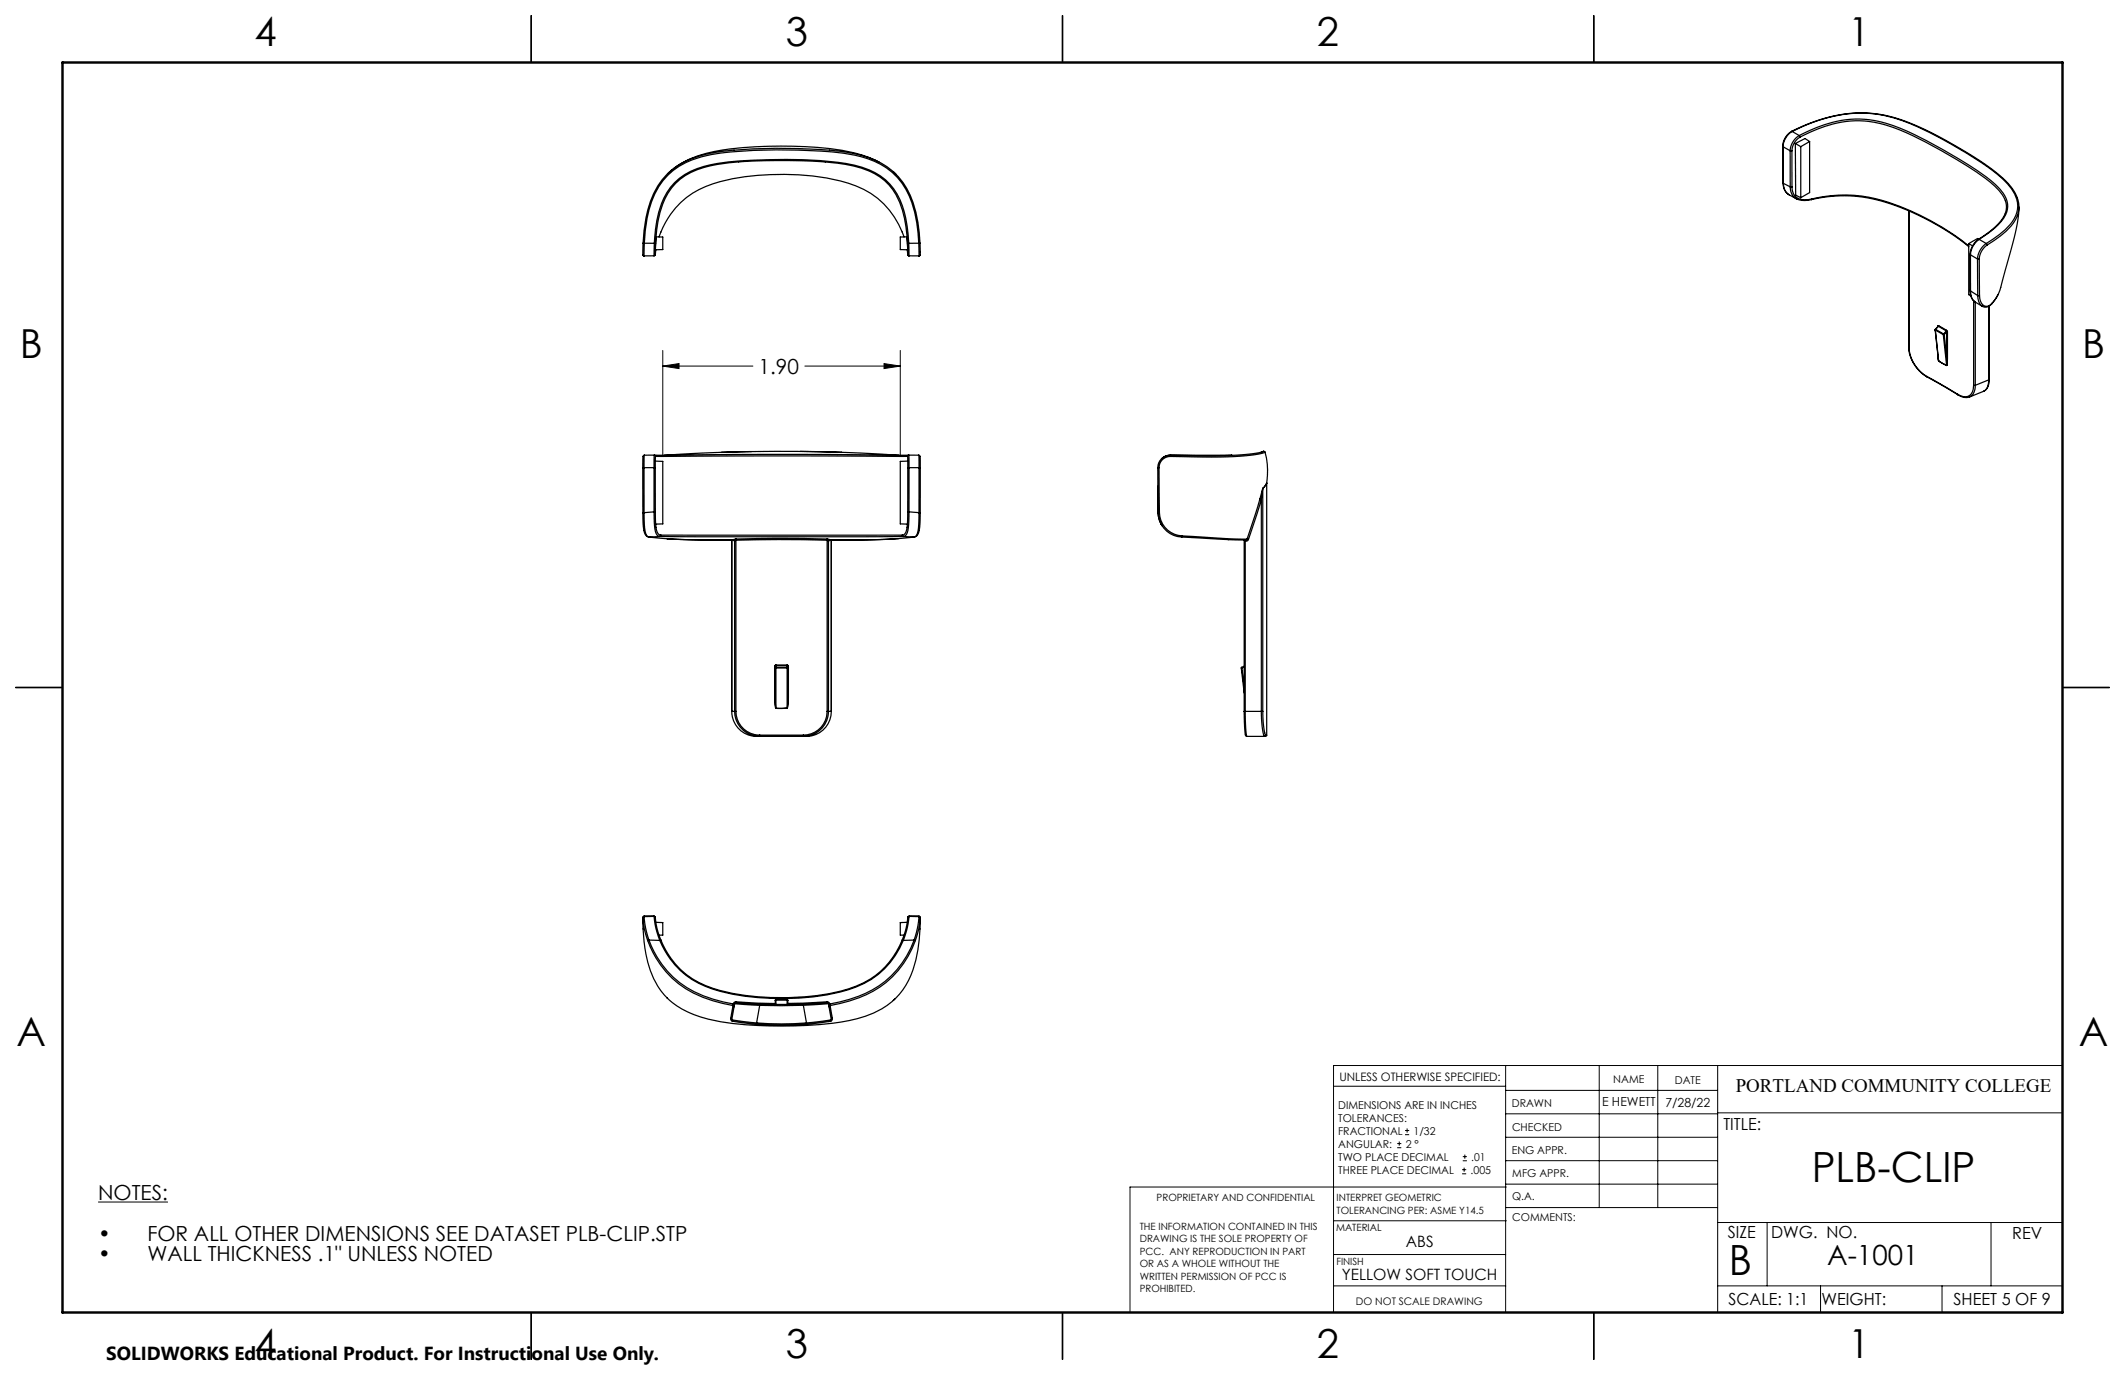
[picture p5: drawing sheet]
<svg xmlns="http://www.w3.org/2000/svg" width="432mm" height="279mm" viewBox="0 0 432 279" stroke-linecap="round" stroke-linejoin="round" font-family="sans-serif">
<g fill="none" stroke="#000" stroke-width=".2">
<path d="M134.7 74.4l3.3-.5v1zM134.7 71.2v21.3M134.7 74.4h18.3M163.5 74.4h19.4M179.6 73.9l3.3 .5-3.3 .5zM182.9 71.2v21.3M305.9 216.5v50.2M325 216.5v28.9M336.9 216.5v28.9M349 216.5v50.2M419.1 216.5h-148.1v50.2M271 220.7h34.9"/>
<path d="M283.9 233.2h.8M283.9 232.4h.8M284.3 232v.8M285.5 230.6h.8M285.5 229.7h.8M285.9 229.3v.8M297.1 238.5h.8M297.1 237.7h.8M297.2 235.9h.9M297.2 235h.9M297.5 237.3v.8M297.7 234.6v.8"/>
<path d="M305.9 235.9h43.1M305.9 231.1h43.1M305.9 226.3h43.1M305.9 221.6h43.1M349 226.1h70.1M19.9 244.3h14.2M271 254.9h34.9M271 248.1h35.1M305.9 240.6h43.1M306.1 245.4h42.9M306.1 241.2h-76.5v25.5M349 248.4h70.1"/>
<path d="M359.1 248.4v12.9M404.6 248.4v12.9M271 261.3h34.9M349 261.3h70.1M369.9 261.3v5.4M394.6 261.3v5.4"/>
</g>
<g fill="none" stroke="#000" stroke-width=".25">
<path d="M107.9 3.2v9.5M215.9 3.2v9.5M323.8 3.2v9.5M136.6 34.5l-.8 .7M178.7 33a26.7 26.7 0 0 0-10.1-2.8 87.8 87.8 0 0 0-23.5 .6 18.9 18.9 0 0 0-8.3 3.5M181.6 34.9l.5 .5M362.2 29.7l.1 .1M362.2 29.7l.1 7.4M362.3 37.1l.1 .1M362.3 37.1h.1M362.3 37.1a2.81 2.81 0 0 0 1 2.3M362.3 29.8l1.5 .8"/>
<path d="M362.3 29.8l.1 7.4M362.4 37.2a2.5 2.5 0 0 0 1.4 2.5l1.2 .7M362.4 37.2l1.4 .8M363.3 39.4l.3 .2M363.8 30.6h.3M363.8 30.6v7.4M363.8 38a2.71 2.71 0 0 0 3.3 2.7l1-.1M363.8 38h.3M364 26.7a28.6 28.6 0 0 1 19.7-3.1 49.9 49.9 0 0 1 13.9 6.2 40.3 40.3 0 0 1 11 8.1l.7 1.1 .6 1.1M364.1 26.7h.1M364.1 26.7a3.7 3.7 0 0 0-1.9 3M364.1 30.6v7.4"/>
<path d="M364.1 38a2.5 2.5 0 0 0 3.3 2.6l.7-.2M364.2 26.7a28.2 28.2 0 0 1 17.8-3.4 44.6 44.6 0 0 1 14.4 6 47.7 47.7 0 0 1 11.6 8.1 6 6 0 0 1 1.8 5.8l-.2 .6a11.1 11.1 0 0 1-4.6 4.8l-1.4 .9M364.2 26.7l1.4 .8M364.2 26.7a3.8 3.8 0 0 0-1.9 3.1M364.8 29.2l.1 10.5 1 .5M364.8 29.2l1.1 .6M365.6 27.5l.2 .4M365.6 27.5a23.7 23.7 0 0 1 14.2-3.2 33.5 33.5 0 0 1 11.7 4.3l3.2 1.7a52 52 0 0 1 11.6 8.1 4.5 4.5 0 0 1 .3 6.6l-2 1.9-2.4 1.7M365.6 27.5a3.8 3.8 0 0 0-1.8 3.1M365.8 27.9a3.4 3.4 0 0 0-1.7 2.7M365.8 27.9a23.2 23.2 0 0 1 14-3.2 33.5 33.5 0 0 1 11.6 4.2l3.2 1.8a51 51 0 0 1 11.6 8 4.4 4.4 0 0 1 1.3 4.6M365.9 29.8v10.4"/>
<path d="M367.7 28.8l-.9-.7-2 1.1M367.7 28.8l-1.8 1M367.7 28.8v10.3l-1.8 1.1M130.6 51.7l.3 .3M130.7 49.4a22.4 22.4 0 0 1 3.8-12.9 15.4 15.4 0 0 1 10-5.4 102.6 102.6 0 0 1 29.2 .1 14.7 14.7 0 0 1 12.4 11.9l.4 2.1 .4 4.2M130.7 49.4h.2M130.7 49.4l-.1 2.3 .3 .3M130.9 49.4a22 22 0 0 1 3.8-12.7 15.1 15.1 0 0 1 9.8-5.3 104.6 104.6 0 0 1 29.1 .1 14.3 14.3 0 0 1 11.7 9.7 29.3 29.3 0 0 1 1.4 8.2M130.9 49.4h2.1M130.9 49.4v2.6M132.9 52h-2M133 49.4h.2"/>
<path d="M133 49.4a19.9 19.9 0 0 1 3.3-11.4 14.3 14.3 0 0 1 9.5-4.8 106.8 106.8 0 0 1 26.1 0 13.8 13.8 0 0 1 9.7 5.2 20.4 20.4 0 0 1 3.1 11M133 49.4l-.1 2.6M133.2 51.7l-.3 .3M133.2 51.6v.1M133.2 51.7l-.1 .2M133.2 51.7h.1M133.2 49.4a19.9 19.9 0 0 1 3.3-11.2 14.1 14.1 0 0 1 9.3-4.8 108.3 108.3 0 0 1 26 0 13.6 13.6 0 0 1 9.6 5.1 19.9 19.9 0 0 1 3 10.9M133.2 49.4v2.2M133.3 50.8l-.1 .9M133.3 48.1l1.4 .1v2.5l-1.5 .1zM133.9 48.1a16.9 16.9 0 0 1 12.4-11.2 52.7 52.7 0 0 1 26.1 .3 16.6 16.6 0 0 1 11.3 10.9M182.9 48.2l1.4-.1 .1 2.7-1.5-.1z"/>
<path d="M184.3 50.8l.1 .9M184.4 49.4l.1 2.2M184.4 51.7l.1 .2M184.5 51.6v.1M184.5 51.7h.1M184.5 51.7l.2 .3M184.5 51.8l.2 .2M184.7 49.4h-.3M184.7 49.4v2.6M184.7 52h2M186.7 49.4h-2M186.7 49.4v2.6"/>
<path d="M186.9 49.4h-.2M186.9 49.4l.1 2.3-.3 .3M187 51.2v.1M187 51.7l-.3 .3M368.1 40.6a29.3 29.3 0 0 1 19.3 2 53.4 53.4 0 0 1 12.6 7.5M368.1 40.4a28.2 28.2 0 0 1 18 1.5 52.7 52.7 0 0 1 13.9 8.1M368.1 40.4v.2M387.8 42.8v27.8M387.9 42.9v27.8M400 49.5v10.4l.5 .3M400 49.5l.8 .5M400.3 51.7l.1 .1"/>
<path d="M400.3 51.7l.1 7.4M400.3 59l.2 1.1 .6 1.1M400.4 51.8l1.4 .8M400.4 51.8v7.3M400.4 59.1l1.5 1M400.4 59.1a2.56 2.56 0 0 0 .9 2.2M401.8 52.6h.4M401.8 52.6l.1 7.5M402 48.6a4 4 0 0 0-1.7 3.1M402.1 48.6l-.3-.1-1.8 1M402.2 48.6a4.1 4.1 0 0 0-1.8 3.2M402.2 48.6l1.4 .9"/>
<path d="M402.2 52.6v7.4M403.6 49.5l.2 .3M403.6 49.5a4.1 4.1 0 0 0-1.8 3.1M403.8 49.8a3.7 3.7 0 0 0-1.6 2.8M406 59.9l-1.2 1.8M407.5 43.3a9.6 9.6 0 0 1-3.8 4.2l-1.7 1.1h.2M409.9 40.2a5.5 5.5 0 0 1-1.2 5.7 20.3 20.3 0 0 1-4.9 3.9M410.3 42.1a53.1 53.1 0 0 1-2.7 12.2l-.4 1.4a14.3 14.3 0 0 1-1.9 5.3l-.5 .6M387.8 70.6l.1 .1M387.9 70.6a7.5 7.5 0 0 0 3.7 6M387.9 70.7a7.3 7.3 0 0 0 3.7 5.8M391.6 76.5l6.2 3.6"/>
<path d="M391.6 76.5v.1M391.6 76.6l6.3 3.6M393.2 67l.1 .1M393.2 67l.7 5.9M393.3 66.9l-.1 .1M393.3 66.9h.1M393.3 67.1l1.6 .9M393.3 67.1l.6 6.3M393.3 66.9v.2M393.3 66.9l1.6 1M393.8 66.3h.1M393.8 66.3v.1"/>
<path d="M393.8 72.2l.1 1.2M393.8 66.3l-.5 .6M393.9 73v.4M393.9 66.3l1.6 .9M393.9 66.3h-.1M393.9 66.3l-.6 .6M393.9 66.2l1.6 .9M393.9 66.2l-.1 .1M393.9 73.4l1.6 .9M393.9 66.2v.1M393.9 73.4h.1M394.9 68l.6 6.3"/>
<path d="M394.9 67.9l.2 .1M394.9 67.9v.1M395.1 68h-.2M395.1 68l.4 4.6M395.5 67.2v.3M395.5 67.2l-.6 .7M395.5 72.6v1.7M395.5 67.5h.2M395.5 72.6h.2M395.5 67.5l-.4 .5M395.5 67.5v5.1M395.5 74.3h.1"/>
<path d="M395.5 67.1l.2 .4M395.5 67.1v.1M395.7 72.6l-.2 1.7M395.7 67.5v5.1M401 78.3a1.89 1.89 0 0 1-2.1 2.3l-1.1-.5M401 78.3h.4M401 61.1v17.2M401.1 61.2l.2 .1M401.3 61.3h.1M401.3 61.3l1.5 .9M401.4 78.3v.4a2.2 2.2 0 0 1-1.2 2M401.4 61.4v16.9"/>
<path d="M401.9 60.1a2.5 2.5 0 0 0 .9 2.1M402.2 60a1.88 1.88 0 0 0 1.5 2.3l.7-.3 .4-.4M402.2 60l-.3 .1M402.8 62.2h.1M403.1 79.5l-2.9 1.2M404.1 77.2a2.16 2.16 0 0 1-1 2.3M404.1 77.2l-2.7 1.1M404.1 62.2v15M404.2 77.1a2.39 2.39 0 0 1-1.1 2.4M404.2 77.1l-.1 .1M404.2 62.2v14.9M404.8 61.6a1.54 1.54 0 0 1-2 .6"/>
<path d="M130.6 95h.3M130.6 95v9.2M130.7 92.8l-.1 2.2M130.9 95v9.2M130.9 92.5l-.2 .2M130.9 92.5v2.5M132.9 95h-2M132.9 95h.3M132.9 95v9M133 92.5h-2.1M133 92.5l-.1 2.5M133 92.5l.2 .2"/>
<path d="M133 92.5l24.1-.2 27.6 .2M133.2 95v9M133.2 93.7l1.5 .1v12.7h-1.4M133.2 92.8v2.2M133.2 92.7h51.2M146.7 91.9l-11.7 .6M152.6 91.8l-5.9 .1M162.6 91.7l-10 .1M162.6 91.7l8.4 .2M171 91.9l11.7 .6M184.4 92.8l.1 2.2M184.4 93.7l-1.5 .1v12.7h1.5"/>
<path d="M184.5 95h.2M184.5 95l-.1 9M184.7 92.5v2.5M184.7 92.5l-.3 .2M184.7 92.5h2M184.7 95h2M184.7 95v9M186.7 92.5l.3 .2M186.7 92.5v2.5M186.7 95h.3M186.7 95v9.2M186.9 92.8l.1 2.2"/>
<path d="M187 95v9.2M235.3 95h.2M235.3 95v9.2M235.3 98.8h.1M235.3 98.8v5.2M235.5 95l.1 9.2M237.8 92.5h.1M237.8 92.5l-.8 .1-.8 .5M237.8 92.5v.2M237.8 92.5a2.54 2.54 0 0 0-2.5 2.5M237.8 92.7a2.29 2.29 0 0 0-2.3 2.3M250.3 92.5h-12.5"/>
<path d="M250.3 92.5h.1M256.6 99.3l-.3 2.2M256.6 99.3v45.3M256.6 99.2l-.6 2.2M256.6 99.2v.1M256.7 91.7l.4 .2M256.7 91.7a34.1 34.1 0 0 1-9.6 .9l-9.3-.1M256.8 91.7l-.5 .2M257.1 91.9a23.8 23.8 0 0 1-7.9 .9l-11.4-.1M257.1 91.9a15.1 15.1 0 0 1 .3 6.2M257.4 98.2l-.8 1.1M257.4 98.2v51.2"/>
<path d="M257.4 98.1l-.8 1.1M257.4 98.1v.1M397.8 80.1l.1 .1M397.9 80.2a2.59 2.59 0 0 0 2.3 .5M130.6 104.2l.2 3.6M130.6 104.2h.3M130.8 107.8a1.35 1.35 0 0 0 1.1 1.3M130.9 104.2l.1 3.1a1.91 1.91 0 0 0 .9 1.8M131.9 109.1l6.2 .5 10.9 .1M132.9 104a10.4 10.4 0 0 0 .6 4.7l.6 .3M132.9 104l-2 .2M133.2 104a9.6 9.6 0 0 0 .6 4.5l.5 .2"/>
<path d="M133.2 104h-.3M134.1 109l-2.2 .1M134.1 109h49.4M134.3 108.7l-.2 .3M134.3 108.7h49M135.6 109.5l5.1 .2h8.3M148.7 109.7v34.9M149 109.7l.3 .2M149 109.7h.1M149.3 109.9h.1M149.3 109.9v34.7M149.5 109.8l-.2 .1"/>
<path d="M149.5 109.8v34.8M149.5 109.5l-.5 .2M149.5 109.5v.3M168.1 109.5l.5 .2M168.1 109.5l-10-.1-8.6 .1M168.1 109.5v.3M168.1 109.8l-10-.2-8.6 .2M168.1 109.8l.2 .1M168.1 109.8v34.8M168.3 109.9v34.7M168.3 109.9h.1M168.6 109.7l-.3 .2"/>
<path d="M168.6 109.7h.1M168.9 109.7v34.9M182.6 109.4l-5.5 .3h-8.5M183.3 108.7l.2 .3M183.5 109l2.3 .1M184.4 104a9 9 0 0 1-.5 4.4l-.6 .3M184.4 104h.3M184.7 104l-.1 3.2a2.1 2.1 0 0 1-.8 1.8h-.3M184.7 104l2 .2M185.8 109.1a119.3 119.3 0 0 1-17.2 .6M186.7 104.2l-.1 3.1a1.94 1.94 0 0 1-.8 1.8M186.8 107.8a1.41 1.41 0 0 1-1 1.3"/>
<path d="M187 104.2l-.2 3.5M187 104.2h-.3M235.3 104l.3 1.8M235.3 104v.2M235.3 104.2a5 5 0 0 0 4.8 4.9M235.6 104.2a4.8 4.8 0 0 0 4.6 4.7M235.6 104.2h-.3M235.6 105.8l.4 .8M235.6 105.8l.1 .2M235.9 106.5l.3 .4M236.1 106.7v.1M240.1 109.1l9.3 .5"/>
<path d="M240.2 108.9l9.5 .6h3.7M240.2 108.9l-.1 .2M249.6 109.6l.1 .1M252.8 109.8v34.8M252.8 109.8h.1M252.8 109.8l.2 .1M253 109.9v34.7M253 109.9h.1M253.1 109.7v.2zM253.4 109.5l-.2 .2h-3.7M253.4 109.5l.3 .1M253.7 109.6l-.2 .3h-.4"/>
<path d="M256 101.4l-2.6 8.1M256 101.4l.3 .1M256.3 101.5l-2.6 8.1M256.3 101.5v43.1M3.2 139.7h9.5M157.4 135.4h.1M157.4 135.4v6.3M157.5 135.4v6.3M157.7 135.1h2.3M157.7 135.1l-.3 .3M157.7 135.1v.1M157.7 135.6l-.2 .1h.2"/>
<path d="M157.7 135.6v.1M157.7 135.2l-.2 .2M157.7 135.2l2.3 .1M157.7 135.6h2.3M157.7 135.7h2.3M157.7 135.2v.4M157.7 135.7v8.2M160 135.6v.1M160 135.6l.1 .1h-.1M160 135.3l.1 .1M160 135.3v.3M160 135.7v8.2"/>
<path d="M160 135.1l.2 .3M160 135.1v.2M160.1 135.4h.1M160.1 135.4v6.3M160.2 135.4v6.3M252.2 135.7l.6 5.1M252.3 135.6l.1 .1M252.3 135.6l-.1 .1M252.4 135.7h-.2M252.4 135.7l.4 4M252.8 135.4l-.5 .2M252.8 135.5l-.4 .2"/>
<path d="M419.1 139.7h9.5M148.7 144.6h.6M148.7 144.6a5.1 5.1 0 0 0 5.7 5M149.3 144.6a5.1 5.1 0 0 0 5.1 5M149.3 144.6h.2M149.5 144.6a4.8 4.8 0 0 0 4.9 4.8M154.4 149.6h8.8M154.4 149.4h8.8M154.4 149.4v.2M157.4 141.7l.1 1.5 .2 .7M157.4 141.7h.1M157.5 141.7l.2 2.2"/>
<path d="M157.7 143.9h.1M160 143.9h-2.3M160 143.9h.1M160.1 141.7l-.1 2.2M160.1 141.7h.1M160.2 141.7l-.1 1.5-.1 .7M163.2 149.4v.2M168.1 144.6a4.8 4.8 0 0 1-4.9 4.8M168.1 144.6h.2M168.3 144.6a5.1 5.1 0 0 1-5.1 5M168.3 144.6h.6M168.9 144.6a5.1 5.1 0 0 1-5.7 5"/>
<path d="M252.8 144.6h.2M252.8 144.6l.3 4.7M253 144.6l.1 3.3 .2 1.7h3.6M253 144.6h3.3M253.1 149.4l.2 .2M253.1 149.3v.1M256.3 144.6a12 12 0 0 0 .6 5M256.3 144.6h.3M256.6 144.6l.1 2.3a5 5 0 0 0 .5 2.5M257.2 149.4l-.3 .2M257.2 149.4h.2M257.4 149.4l-.1 .2h-.4"/>
<path d="M130.6 186.4v.2M130.6 186.4v.1M130.6 186.6v.1M130.6 186.6v.5M130.6 186.6v.6a30.8 30.8 0 0 0 2.2 11.7 13.5 13.5 0 0 0 2.8 4M130.6 186.5h.1M130.6 186.5v.1a16 16 0 0 0 1 4.5M130.9 186.2h2M130.9 186.2l-.3 .2M130.9 186.2v.1M130.9 186.2h.1M130.9 186.3v.1a17.7 17.7 0 0 0 1 4.6"/>
<path d="M130.9 186.3l-.3 .2M131.6 191.1a19.2 19.2 0 0 0 13.2 12.2l4.1 1M131.9 191a19 19 0 0 0 13 12l4.1 1M131.9 191l-.3 .1M131.9 191l2.2 .1M132.9 186.2l.2 .1M132.9 186.2h.1M132.9 186.2l-2 .1M132.9 186.2v.2a15.8 15.8 0 0 0 1.2 4.7M133.1 186.3l.1 .3a13.9 13.9 0 0 0 1.1 4.4M133.3 187.4l1.4 .1v2.5h-.8M134.1 191.1a17 17 0 0 0 12.2 10.3 52.8 52.8 0 0 0 26.2-.3 16.8 16.8 0 0 0 11-10"/>
<path d="M134.3 191l-.2 .1M134.3 191a16.7 16.7 0 0 0 12 10.3 52.9 52.9 0 0 0 26.1-.4 16.4 16.4 0 0 0 10.9-9.9M183.3 191l.2 .1M184.4 187.4l-1.5 .1v2.5h.8M184.4 186.5a13.8 13.8 0 0 1-1.1 4.5M184.5 186.5h.1M184.5 186.3v.1M184.7 186.2v.1a15.8 15.8 0 0 1-1.2 4.8M184.7 186.2l2 .1M184.7 186.2l-.2 .1M184.7 186.2h.1M185.8 191a19 19 0 0 1-13.2 12.1l-4 .9"/>
<path d="M185.8 191l.2 .1M185.8 191l-2.3 .1M186 191.1a19.2 19.2 0 0 1-13.3 12.3l-4 .9M186.7 186.3a17.7 17.7 0 0 1-.9 4.7M186.7 186.3l.3 .2M186.7 186.2l.3 .2M186.7 186.2h-2M186.7 186.2v.1M186.8 186.2h-2.1M187 186.5v.1a16 16 0 0 1-1 4.5M187 186.5h.1M187 187a34.7 34.7 0 0 1-1.9 11.2 13.7 13.7 0 0 1-3.6 5.1"/>
<path d="M187 186.7v-.1v.5M187 186.4v.1M187 186.4v.5M135.5 202.8a17.4 17.4 0 0 0 8.4 4.3 80 80 0 0 0 22.7 1.1 27.4 27.4 0 0 0 13.6-3.9l1.6-1.3M148.5 206.9l.1 .4 .3 .2M148.5 206.9l.2 .3M148.7 207.2l.2 .3M148.7 207.2l5 .7M148.9 207.5l.2 .1M148.9 207.5l4.8 .6M148.9 204.3l-.4 2.6M148.9 204.3l.3 .3"/>
<path d="M149 204l-.1 .3M149 204h.1M149.3 204h-.3M149.3 204l5.1 .3M149.3 204l-.6 3.2M149.5 203.7l4.9 .3M149.5 203.7l-.2 .3M149.5 203.6v.1M149.5 203.6l-.3 .1-.2 .3M149.5 203.6l8 .3M153.7 207.9v.2M153.7 207.9a64.5 64.5 0 0 0 10.2 0"/>
<path d="M154.4 204.3l-.7 3.6M154.4 204v.3M157.5 204l-.1 .1M157.7 203.2l-.2 .1v.7M157.7 203.2v.9l-.2-.1M157.7 203.2h2.3M160 203.2l.1 .1v.7M160 203.2v.9l.1-.1M160.1 204l.1 .1M163.2 204v.3M163.2 204h-8.8M163.2 204.3h-8.8"/>
<path d="M163.2 204.3l.7 3.6M163.9 207.9v.2M163.9 208.1a64.7 64.7 0 0 1-10.2 0M168.1 203.6v.1M168.1 203.6h.3l.2 .4M168.1 203.6l-8 .3M168.1 203.7l-4.9 .3M168.1 203.7l.2 .3M168.3 204l-5.1 .3M168.3 204h.3M168.3 204l.6 3.2M168.6 204h.1"/>
<path d="M168.6 204l.1 .3M168.7 204.3l.4 2.6M168.7 204.3l-.2 .3M168.7 207.5l-4.8 .6M168.7 207.5l-.3 .1M168.9 207.2l-5 .7M168.9 207.2l-.2 .3M169.1 206.9v.4l-.4 .2M169.1 206.9l-.2 .3M107.9 266.7v9.5M215.9 266.7v9.5M323.8 266.7v9.5"/>
</g>
<path d="M12.7 12.7h406.4v254h-406.4z" fill="none" stroke="#000" stroke-width=".5"/>
<path d="M134.7 74.4l3.3-.5v1zM179.6 73.9l3.3 .5-3.3 .5z" fill="#000"/>
<g font-size="8.5">
<text x="368.1" y="240.2">PLB-CLIP</text>
<text x="351.3" y="259">B</text>
</g>
<g font-size="8.1">
<text x="51.7" y="9.3">4</text>
<text x="159.7" y="9.3">3</text>
<text x="267.6" y="9.3">2</text>
<text x="375.6" y="9.3">1</text>
<text x="4" y="72.8">B</text>
<text x="423.1" y="72.8">B</text>
<text x="3.3" y="212.5">A</text>
<text x="422.4" y="212.5">A</text>
<text x="51.7" y="276">4</text>
<text x="159.7" y="276">3</text>
<text x="267.6" y="276">2</text>
<text x="375.6" y="276">1</text>
</g>
<text font-size="5.6" x="371.3" y="257">A-1001</text>
<g font-size="4.2">
<text x="154.2" y="76">1.90</text>
<text x="19.9" y="243.8">NOTES:</text>
<text x="19.9" y="252.1">•</text>
<text x="19.9" y="256.3">•</text>
<text x="29.9" y="252.1">FOR ALL OTHER DIMENSIONS SEE DATASET PLB-CLIP.STP</text>
<text x="29.9" y="256.3">WALL THICKNESS .1&quot; UNLESS NOTED</text>
</g>
<text font-size="3.9" x="352.7" y="222">PORTLAND COMMUNITY COLLEGE</text>
<text font-size="3.8" x="21.6" y="276.3">SOLIDWORKS Educational Product. For Instructional Use Only.</text>
<g font-size="3.4">
<text x="350.2" y="229.5">TITLE:</text>
<text x="351.1" y="251.6">SIZE</text>
<text x="359.9" y="251.6">DWG. NO.</text>
<text x="408.9" y="251.7">REV</text>
<text x="351.2" y="265.2">SCALE: 1:1</text>
<text x="370.1" y="265.3">WEIGHT:</text>
<text x="396.9" y="265.2">SHEET 5 OF 9</text>
</g>
<g font-size="3.2">
<text x="285.7" y="253.3">ABS</text>
<text x="272.6" y="260.1">YELLOW SOFT TOUCH</text>
</g>
<g font-size="2.5">
<text x="325.5" y="224.8">E HEWETT</text>
<text x="338.4" y="224.9">7/28/22</text>
</g>
<text font-size="2.4" x="272.2" y="219.7">UNLESS OTHERWISE SPECIFIED:</text>
<g font-size="2.2">
<text x="327.8" y="220.1">NAME</text>
<text x="340.3" y="220.2">DATE</text>
<text x="271.9" y="225.3">DIMENSIONS ARE IN INCHES</text>
<text x="271.9" y="227.9">TOLERANCES:</text>
<text x="307.2" y="224.9">DRAWN</text>
<text x="271.9" y="230.6">FRACTIONAL</text>
<text x="271.9" y="233.2">ANGULAR:</text>
<text x="285.6" y="233.2">2 °</text>
<text x="287.2" y="230.6">1/32</text>
<text x="307.3" y="229.8">CHECKED</text>
<text x="271.9" y="238.5">THREE PLACE DECIMAL</text>
<text x="271.9" y="235.9">TWO PLACE DECIMAL</text>
<text x="298.8" y="238.5">.005</text>
<text x="299" y="235.9">.01</text>
<text x="307.2" y="234.5">ENG APPR.</text>
<text x="307.3" y="239.2">MFG APPR.</text>
<text x="307.3" y="243.9">Q.A.</text>
<text x="307.3" y="248.1">COMMENTS:</text>
</g>
<text font-size="2.1" x="275.5" y="265.1">DO NOT SCALE DRAWING</text>
<g font-size="2">
<text x="235" y="244.1">PROPRIETARY AND CONFIDENTIAL</text>
<text x="271.6" y="244.1">INTERPRET GEOMETRIC</text>
<text x="231.6" y="249.9">THE INFORMATION CONTAINED IN THIS</text>
<text x="271.5" y="250.2">MATERIAL</text>
<text x="271.6" y="246.6">TOLERANCING PER: ASME Y14.5</text>
<text x="231.6" y="252.4">DRAWING IS THE SOLE PROPERTY OF</text>
<text x="231.6" y="255">PCC. ANY REPRODUCTION IN PART</text>
<text x="231.6" y="257.5">OR AS A WHOLE WITHOUT THE</text>
<text x="271.5" y="257">FINISH</text>
<text x="231.6" y="260">WRITTEN PERMISSION OF PCC IS</text>
<text x="231.6" y="262.5">PROHIBITED.</text>
</g>
</svg>
